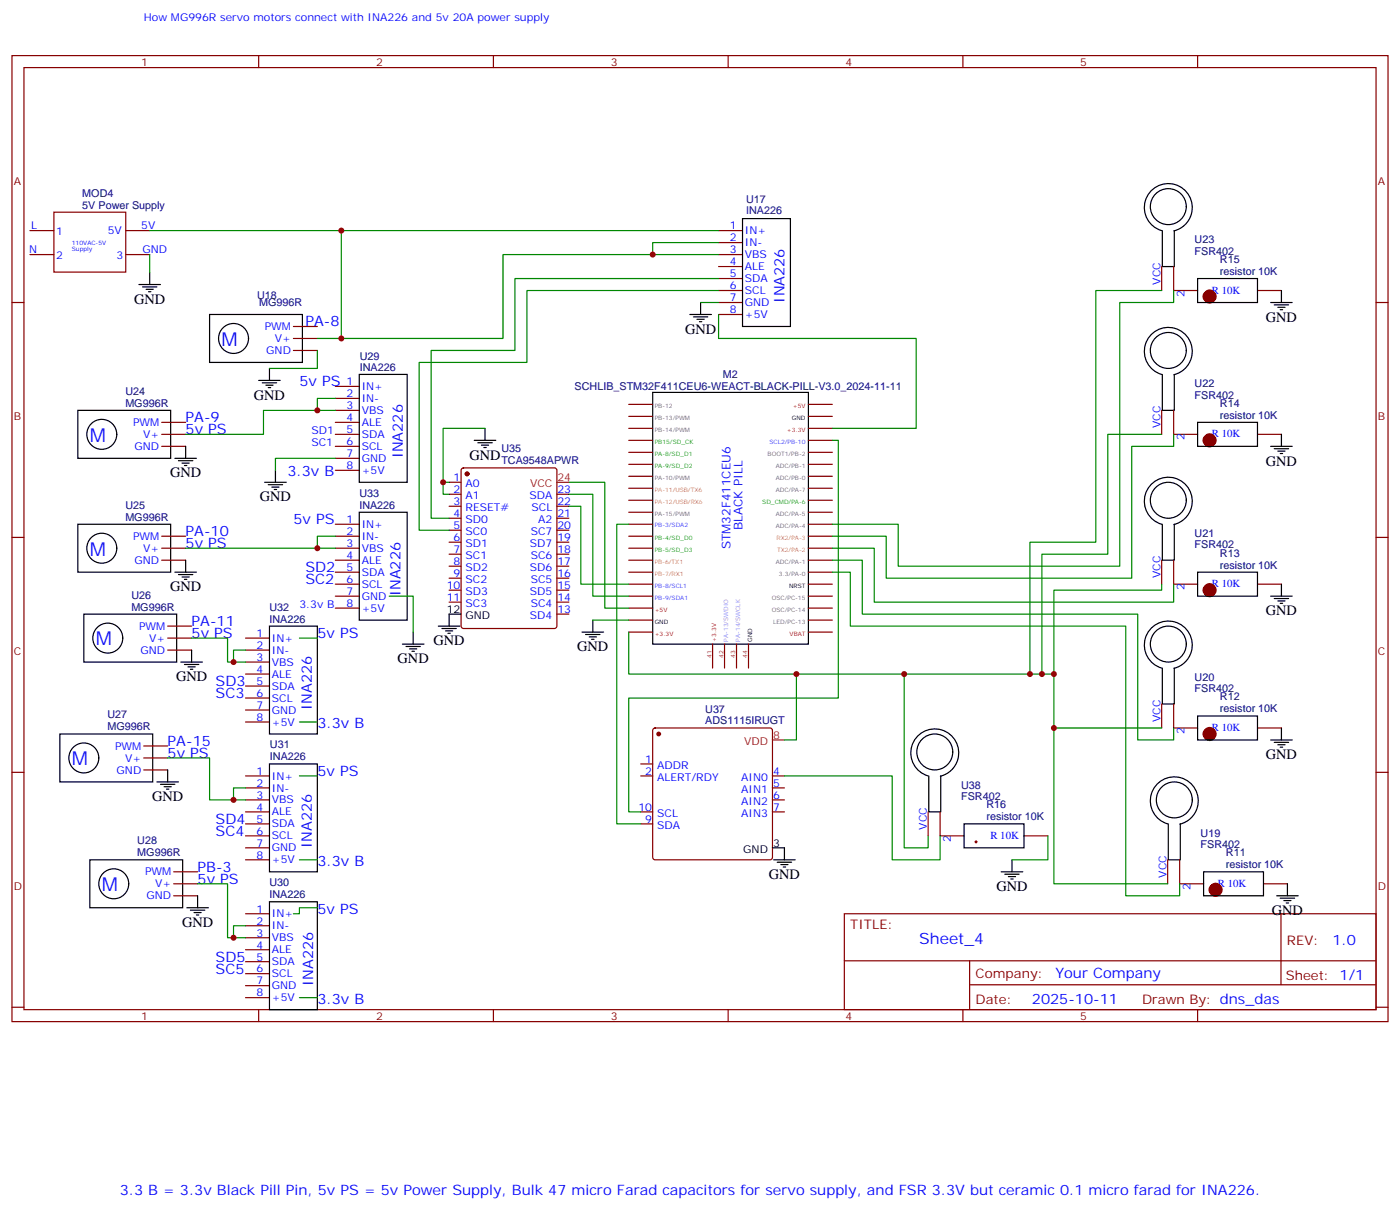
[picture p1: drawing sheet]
<svg xmlns="http://www.w3.org/2000/svg" width="412mm" height="356mm" viewBox="0 0 412 356" stroke-linecap="round" stroke-linejoin="round" font-family="sans-serif">
<g fill="none" stroke="#870000" stroke-width=".35">
<path d="M3.5 16.4h405.4v284.3h-405.4zM7.1 19.9h398.2v277.3h-398.2zM76.2 16.4v3.5M145.3 16.4v3.5M214.5 16.4v3.5M283.6 16.4v3.5M352.8 16.4v3.5M8.8 67.9h7.1M8.8 74.9h7.1M15.9 62.5h21.1v17.6h-21.1zM37 67.9h7.1M37 74.9h7.1"/>
<path d="M211.7 67.9h7M211.7 74.9h7M211.7 71.4h7M211.7 78.5h7M3.5 89h3.6M86.4 99.6h7.1M86.4 96.1h7.1M211.7 89h7M211.7 82h7M211.7 85.5h7M211.7 92.6h7M405.3 89h3.6"/>
<path d="M86.4 103.2h7.1M3.5 158.2h3.6M405.3 158.2h3.6M3.5 227.3h3.6M405.3 227.3h3.6M248.7 269h156.6v28.2h-156.6zM347.5 260.1h7M372.2 260.1h7M377.3 269v20.9M3.5 296.5h3.6M76.2 297.2v3.5M145.3 297.2v3.5"/>
<path d="M214.5 297.2v3.5M248.7 282.8h156.5M283.6 297.2v3.5M285.6 289.9h119.6M285.6 282.8v14.1M352.8 297.2v3.5M405.3 296.5h3.6"/>
</g>
<g fill="none" stroke="#000" stroke-width=".35">
<path d="M218.7 64.3h14.1v31.8h-14.1zM61.7 92.6h27.4v14.1h-27.4z"/>
<circle cx="68.8" cy="99.6" r="4.4"/>
</g>
<path d="M358.1 261.5v.8zM357.7 261.9h.7z" fill="#00f" stroke="#870000" stroke-width="3.5"/>
<path d="M354.5 256.6h17.7v7.1h-17.7z" fill="none" stroke="#000" stroke-width=".35"/>
<path d="M345.7 214.3h7.1M370.4 214.3h7.1" fill="none" stroke="#870000" stroke-width=".35"/>
<path d="M356.3 215.7v.7zM356 216h.7z" fill="#00f" stroke="#870000" stroke-width="3.5"/>
<path d="M352.8 210.7h17.6v7.1h-17.6z" fill="none" stroke="#000" stroke-width=".35"/>
<path d="M345.7 171.9h7.1M370.4 171.9h7.1" fill="none" stroke="#870000" stroke-width=".35"/>
<path d="M356.3 173.4v.7zM356 173.7h.7z" fill="#00f" stroke="#870000" stroke-width="3.5"/>
<path d="M352.8 168.4h17.6v7.1h-17.6z" fill="none" stroke="#000" stroke-width=".35"/>
<path d="M345.7 127.8h7.1M370.4 127.8h7.1" fill="none" stroke="#870000" stroke-width=".35"/>
<path d="M356.3 129.3v.7zM356 129.6h.7z" fill="#00f" stroke="#870000" stroke-width="3.5"/>
<path d="M352.8 124.3h17.6v7.1h-17.6z" fill="none" stroke="#000" stroke-width=".35"/>
<path d="M345.7 85.5h7.1M370.4 85.5h7.1" fill="none" stroke="#870000" stroke-width=".35"/>
<path d="M356.3 86.9v.7zM356 87.3h.7z" fill="#00f" stroke="#870000" stroke-width="3.5"/>
<g fill="none" stroke="#000" stroke-width=".35">
<path d="M342.2 67.9a7.1 7.1 0 0 1-3.7-11 7.1 7.1 0 0 1 11.5 .3 7.1 7.1 0 0 1-4.2 10.8M342.4 67.9v10.6h3.5v-10.6M352.8 82h17.6v7h-17.6zM105.8 110.2h14.1v31.8h-14.1zM192.3 115.5h45.8v74.1h-45.8zM342.2 110.2a7.1 7.1 0 0 1-3.7-10.9 7.1 7.1 0 0 1 11.5 .2 7.1 7.1 0 0 1-4.2 10.8M342.4 110.2v10.6h3.5v-10.6M22.9 120.8h27.4v14.1h-27.4zM22.9 154.3h27.4v14.1h-27.4zM105.8 150.8h14.1v31.7h-14.1zM342.2 154.3a7.1 7.1 0 0 1-3.7-10.9 7.1 7.1 0 0 1 11.5 .2 7.1 7.1 0 0 1-4.2 10.8M342.4 154.3v10.6h3.5v-10.6"/>
<path d="M24.7 180.8h27.3v14.1h-27.3zM79.4 184.3h14.1v31.7h-14.1zM132.3 180.8h3.5M342.2 196.6a7.1 7.1 0 0 1-3.7-10.9 7.1 7.1 0 0 1 11.5 .2 7.1 7.1 0 0 1-4.2 10.8M342.4 196.6v10.6h3.5v-10.6M17.6 216h27.4v14.2h-27.4zM79.4 224.9h14.1v31.7h-14.1zM273.4 228.4a7.1 7.1 0 0 1-3.7-11 7.1 7.1 0 0 1 11.5 .3 7.1 7.1 0 0 1-4.2 10.8M273.6 228.4v10.6h3.5v-10.6M26.5 253.1h27.3v14.1h-27.3zM227.5 249.6h3.6M344 242.5a7.1 7.1 0 0 1-3.8-11 7.1 7.1 0 0 1 11.6 .3 7.1 7.1 0 0 1-4.2 10.8"/>
<path d="M344.1 242.5v10.6h3.6v-10.6M79.4 265.4h14.1v31.8h-14.1z"/>
<circle cx="344.1" cy="60.8" r="5.3"/>
<circle cx="344.1" cy="103.2" r="5.3"/>
<circle cx="30" cy="127.8" r="4.4"/>
<circle cx="344.1" cy="147.2" r="5.3"/>
<circle cx="30" cy="161.4" r="4.4"/>
<circle cx="31.7" cy="187.8" r="4.4"/>
<circle cx="344.1" cy="189.6" r="5.3"/>
<circle cx="24.7" cy="223.1" r="4.4"/>
<circle cx="275.4" cy="221.3" r="5.3"/>
<circle cx="345.9" cy="235.4" r="5.3"/>
<circle cx="33.5" cy="260.1" r="4.4"/>
</g>
<g fill="none" stroke="#870000" stroke-width=".35">
<path d="M342.2 78.5v7M345.7 78.5v7M98.8 113.7h7M98.8 117.3h7M185.2 119h7.1M238.1 119h7.1M47.6 131.4h7.1M47.6 127.8h7.1M47.6 124.3h7.1M98.8 131.4h7M98.8 127.8h7M98.8 124.3h7"/>
<path d="M98.8 120.8h7M98.8 134.9h7M98.8 138.4h7M136.1 137.9l.4-.2h26.8l.7 .5v46.1l-.4 .6-27.1 .1-.6-.5-.1-46.1zM185.2 136.7h7.1M185.2 133.1h7.1M185.2 129.6h7.1M185.2 126.1h7.1M185.2 122.6h7.1M238.1 136.7h7.1M238.1 133.1h7.1M238.1 129.6h7.1"/>
<path d="M238.1 126.1h7.1M238.1 122.6h7.1M342.2 120.8v7M345.7 120.8v7M47.6 157.8h7.1M98.8 157.8h7M98.8 154.3h7M132.3 142h3.5M132.3 145.5h3.5M132.3 149h3.5M132.3 152.5h3.5M132.3 156.1h3.5"/>
<path d="M132.3 159.6h3.5M164 145.5h3.6M164 149h3.6M164 152.5h3.6M164 156.1h3.6M164 159.6h3.6M185.2 157.8h7.1M185.2 154.3h7.1M185.2 150.8h7.1M185.2 147.2h7.1M185.2 143.7h7.1M185.2 140.2h7.1"/>
<path d="M238.1 157.8h7.1M238.1 154.3h7.1M238.1 150.8h7.1M238.1 147.2h7.1M238.1 143.7h7.1M238.1 140.2h7.1M47.6 164.9h7.1M47.6 161.4h7.1M98.8 179h7M98.8 175.5h7M98.8 171.9h7M98.8 168.4h7"/>
<path d="M98.8 164.9h7M98.8 161.4h7M132.3 163.1h3.5M132.3 166.7h3.5M132.3 170.2h3.5M132.3 173.7h3.5M132.3 177.2h3.5M164 163.1h3.6M164 166.7h3.6M164 170.2h3.6M164 173.7h3.6M164 177.2h3.6"/>
<path d="M185.2 179h7.1M185.2 175.5h7.1M185.2 171.9h7.1M185.2 168.4h7.1M185.2 164.9h7.1M185.2 161.4h7.1M238.1 179h7.1M238.1 175.5h7.1M238.1 171.9h7.1M238.1 168.4h7.1M238.1 164.9h7.1M238.1 161.4h7.1"/>
<path d="M342.2 164.9v7M345.7 164.9v7M49.4 191.3h7M49.4 187.8h7M49.4 184.3h7M72.3 191.3h7.1M72.3 187.8h7.1M72.3 194.9h7.1M72.3 198.4h7.1M164 180.8h3.6M185.2 186.1h7.1M185.2 182.5h7.1"/>
<path d="M209.9 189.6v7M213.4 189.6v7M217 189.6v7M220.5 189.6v7M238.1 186.1h7.1M238.1 182.5h7.1M42.3 219.6h7.1M72.3 201.9h7.1M72.3 205.5h7.1M72.3 209h7.1M72.3 212.5h7.1M192.5 214.5l.5-.2h33.8l.5 .2 .2 .5v37.4l-.2 .5-.5 .2h-33.8l-.5-.3-.2-.4v-37.4z"/>
<path d="M342.2 207.2v7.1M345.7 207.2v7.1M42.3 226.6h7.1M42.3 223.1h7.1M72.3 228.4h7.1M72.3 231.9h7.1M72.3 235.4h7.1M72.3 239h7.1M188.7 228.4h3.6M188.7 239h3.6M188.7 224.9h3.6M227.5 228.4h3.6"/>
<path d="M227.5 231.9h3.6M227.5 235.4h3.6M227.5 239h3.6M273.4 239v7M276.9 239v7h7.1M51.2 256.6h7M72.3 242.5h7.1M72.3 246h7.1M72.3 249.6h7.1M72.3 253.1h7.1M188.7 242.5h3.6M301.6 246h7.1"/>
<path d="M344 253.1v7M347.5 253.1v7M51.2 263.7h7M51.2 260.1h7M72.3 269h7.1M72.3 272.5h7.1M72.3 276h7.1M72.3 279.5h7.1M72.3 283.1h7.1M72.3 286.6h7.1M72.3 290.1h7.1M72.3 293.7h7.1"/>
</g>
<g fill="#870000" stroke="#870000" stroke-width=".35">
<circle cx="137.6" cy="139.5" r=".53"/>
<circle cx="194" cy="216" r=".53"/>
</g>
<path d="M164 142h3.6M227.5 217.8h3.6" fill="none" stroke="#f00" stroke-width=".35"/>
<path d="M287.5 247.4v.7zM287.2 247.8h.7z" fill="#000080" stroke="#870000" stroke-width=".35"/>
<g fill="none" stroke="#000" stroke-width=".35">
<path d="M40.9 83.7h6.4M42 84.5h4.2M43 85.2h2.2M43.7 85.9h.7M44.1 80.2v3.5M203.2 92.6h6.3M204.3 93.3h4.2M205.3 94h2.1M206 94.7h.7M206.4 89v3.6M374.3 89h6.3M375.4 89.7h4.2"/>
<path d="M376.4 90.5h2.1M377.1 91.2h.7M377.5 85.5v3.5M76.2 112h6.3M77.3 112.7h4.2M78.3 113.4h2.1M79 114.1h.7M79.4 108.4v3.6M51.5 134.9h6.4M52.6 135.6h4.2M53.6 136.3h2.1M54.3 137h.7"/>
<path d="M54.7 131.4v3.5M81.1 138.4v3.6M139.7 129.6h6.3M140.8 130.3h4.2M141.8 131h2.1M142.5 131.7h.7M142.9 126.1v3.5M374.3 131.4h6.3M375.4 132.1h4.2M376.4 132.8h2.1M377.1 133.5h.7M377.5 127.8v3.6"/>
<path d="M78 142h6.3M79 142.7h4.3M80.1 143.4h2.1M80.8 144.1h.7M51.5 168.4h6.4M52.6 169.1h4.2M53.6 169.8h2.1M54.3 170.5h.7M54.7 164.9v3.5M374.3 175.5h6.3M375.4 176.2h4.2M376.4 176.9h2.1"/>
<path d="M377.1 177.6h.7M377.5 171.9v3.6M53.3 194.9h6.3M54.3 195.6h4.3M55.4 196.3h2.1M56.1 197h.7M56.4 191.3v3.6M118.5 189.6h6.4M119.6 190.3h4.2M120.6 191h2.2M121.4 191.7h.7M121.7 186.1v3.5"/>
<path d="M129.1 184.3h6.4M130.2 185h4.2M131.2 185.7h2.1M131.9 186.4h.7M132.3 180.8v3.5M171.4 186.1h6.4M172.5 186.8h4.2M173.6 187.5h2.1M174.3 188.2h.7M174.6 182.5v3.6M374.3 217.8h6.3M375.4 218.5h4.2"/>
<path d="M376.4 219.2h2.1M377.1 219.9h.7M377.5 214.3v3.5M46.2 230.2h6.4M47.3 230.9h4.2M48.3 231.6h2.1M49 232.3h.7M49.4 226.6v3.6M227.9 253.1h6.3M229 253.8h4.2M230 254.5h2.1M230.7 255.2h.7"/>
<path d="M231.1 249.6v3.5M284 242.5h17.6v7.1h-17.6zM294.9 256.6h6.4M296 257.3h4.2M297 258h2.2M297.7 258.7h.7M298.1 253.1v3.5M55 267.2h6.4M56.1 267.9h4.2M57.1 268.6h2.2M57.9 269.3h.7M58.2 263.7v3.5"/>
<path d="M376.1 263.7h6.3M377.1 264.4h4.3M378.2 265.1h2.1M378.9 265.8h.7M379.2 260.1v3.6"/>
</g>
<g fill="none" stroke="#008700" stroke-width=".35">
<path d="M44.1 67.9h56.4v31.7h-7M44.1 74.9v5.3M100.5 67.9h111.2M211.7 71.4h-19.4v3.5M211.7 74.9h-63.5v24.7h-47.7M206.4 89h5.3M211.7 92.6v7h58.2v26.5h-24.7M211.7 82h-60v21.2h-24.7v49.3h5.3M211.7 85.5h-56.5v21.2h-31.7v49.4h8.8M342.2 85.5h-19.4v74.1h-19.4v38.8M345.7 85.5v3.5h-15.9v77.7h-65.2v-12.4h-19.4M93.5 103.2v5.2h-14.1"/>
<path d="M98.8 117.3h-5.3v3.5M98.8 120.8h-21.2v7h-22.9M98.8 134.9h-17.7v3.5M142.9 126.1h-12.4v19.4h1.8M245.2 129.6h1.7v75.9h-61.7v33.5h3.5M342.2 127.8h-15.9v35.3h-19.4v35.3M345.7 127.8v3.6h-12.3v38.8h-72.3v-12.4h-15.9M98.8 157.8h-5.3v3.6M130.5 142h1.8M167.6 142h10.6v37h7M167.6 145.5h7v30h10.6M167.6 149h3.5v22.9h14.1"/>
<path d="M185.2 154.3h-3.5v88.2h7M54.7 161.4h44.1M114.7 175.5h7v10.6M245.2 161.4h12.3v15.8h88.2v-5.3M245.2 164.9h8.8v15.9h81.1v37h10.6v-3.5M245.2 168.4h5.3v15.9h81.1v79.4h15.9v-3.6M342.2 171.9v1.8h-31.8v24.7M56.4 187.8h10.6v7.1h5.3M72.3 191.3h-3.5v3.6M88.2 187.8h5.3M174.6 182.5h10.6M185.2 186.1v12.3h125.2v61.7h33.6"/>
<path d="M234.6 198.4v19.4h-3.5M266.3 198.4v51.2h7.1v-3.6M88.2 212.5h5.3M310.4 214.3h31.8M49.4 223.1h12.3v12.3h10.6M72.3 231.9h-3.5v3.5M88.2 228.4h5.3M231.1 228.4h31.7v24.7h14.1v-7.1M88.2 253.1h5.3M308.7 246v7.1h-10.6M58.2 260.1h8.8v15.9h5.3M72.3 272.5h-3.5v3.5"/>
<path d="M93.5 267.2h-5.3v1.8h-1.8M88.2 293.7h5.3"/>
</g>
<g fill="#c00">
<circle cx="303.4" cy="198.4" r=".88"/>
<circle cx="306.9" cy="198.4" r=".88"/>
<circle cx="310.4" cy="198.4" r=".88"/>
<circle cx="310.4" cy="214.3" r=".88"/>
<circle cx="192.3" cy="74.9" r=".88"/>
<circle cx="100.5" cy="67.9" r=".88"/>
<circle cx="130.5" cy="142" r=".88"/>
<circle cx="100.5" cy="99.6" r=".88"/>
<circle cx="93.5" cy="120.8" r=".88"/>
<circle cx="93.5" cy="161.4" r=".88"/>
<circle cx="68.8" cy="194.9" r=".88"/>
<circle cx="68.8" cy="235.4" r=".88"/>
<circle cx="68.8" cy="276" r=".88"/>
<circle cx="234.6" cy="198.4" r=".88"/>
<circle cx="266.3" cy="198.4" r=".88"/>
</g>
<g font-size="5.6" fill="#00f">
<text x="65.3" y="101.8">M</text>
<text x="26.5" y="130">M</text>
<text x="26.5" y="163.5">M</text>
<text x="28.2" y="190">M</text>
<text x="21.2" y="225.3">M</text>
<text x="30" y="262.3">M</text>
</g>
<text font-size="4.6" fill="#00f" x="270.8" y="278">Sheet_4</text>
<g font-size="4.2">
<text x="39.5" y="89.4">GND</text>
<text x="372.9" y="94.7">GND</text>
<text x="201.8" y="98.2">GND</text>
<text x="74.8" y="117.6">GND</text>
<text x="138.3" y="135.3">GND</text>
<text x="372.9" y="137">GND</text>
<text x="50.1" y="140.5">GND</text>
<text x="76.6" y="147.6">GND</text>
<text x="50.1" y="174.1">GND</text>
<text x="372.9" y="181.1">GND</text>
<text x="127.7" y="189.9">GND</text>
<text x="170" y="191.7">GND</text>
<text x="117.1" y="195.2">GND</text>
<text x="51.9" y="200.5">GND</text>
<text x="372.9" y="223.4">GND</text>
<text x="44.8" y="235.8">GND</text>
<text x="226.5" y="258.7">GND</text>
<text x="293.5" y="262.3">GND</text>
<text x="374.6" y="269.3">GND</text>
<text x="53.6" y="272.8">GND</text>
</g>
<g font-size="4.2" fill="#00f">
<text x="231.1" y="89" transform="rotate(-90 231.1 89)">INA226</text>
<text x="90" y="96.1">PA-8</text>
<text x="88.2" y="113.7">5v PS</text>
<text x="54.7" y="124.3">PA-9</text>
<text x="54.7" y="127.8">5v PS</text>
<text x="118.6" y="134.9" transform="rotate(-90 118.6 134.9)">INA226</text>
<text x="84.7" y="140.2">3.3v B</text>
<text x="86.4" y="154.3">5v PS</text>
<text x="54.7" y="157.8">PA-10</text>
<text x="54.7" y="161.4">5v PS</text>
<text x="90" y="168.4">SD2</text>
<text x="90" y="171.9">SC2</text>
<text x="118" y="175.5" transform="rotate(-90 118 175.5)">INA226</text>
<text x="56.4" y="184.3">PA-11</text>
<text x="56.4" y="187.8">5v PS</text>
<text x="93.5" y="187.8">5v PS</text>
<text x="63.5" y="201.9">SD3</text>
<text x="63.5" y="205.5">SC3</text>
<text x="91.8" y="209" transform="rotate(-90 91.8 209)">INA226</text>
<text x="93.5" y="214.3">3.3v B</text>
<text x="49.4" y="219.6">PA-15</text>
<text x="49.4" y="223.1">5v PS</text>
<text x="93.5" y="228.4">5v PS</text>
<text x="63.5" y="242.5">SD4</text>
<text x="63.5" y="246">SC4</text>
<text x="91.8" y="249.5" transform="rotate(-90 91.8 249.5)">INA226</text>
<text x="58.2" y="256.6">PB-3</text>
<text x="93.5" y="254.8">3.3v B</text>
<text x="58.2" y="260.1">5v PS</text>
<text x="93.5" y="269">5v PS</text>
<text x="392.5" y="278.2">1.0</text>
<text x="63.5" y="283.1">SD5</text>
<text x="63.5" y="286.6">SC5</text>
<text x="310.9" y="287.8">Your Company</text>
<text x="92.2" y="290.1" transform="rotate(-90 92.2 290.1)">INA226</text>
<text x="93.5" y="295.4">3.3v B</text>
<text x="304" y="295.6">2025-10-11</text>
<text x="35.3" y="351.9">3.3 B = 3.3v Black Pill Pin, 5v PS = 5v Power Supply, Bulk 47 micro Farad capacitors for servo supply, and FSR 3.3V but ceramic 0.1 micro farad for INA226.</text>
</g>
<g font-size="3.9" fill="#800">
<text x="250.5" y="273.5">TITLE:</text>
<text x="379.1" y="278.2">REV:</text>
<text x="287.4" y="287.7">Company:</text>
<text x="378.7" y="288.4">Sheet: 1/1</text>
<text x="287.4" y="295.4">Date:</text>
<text x="336.4" y="295.5">Drawn By: dns_das</text>
</g>
<g font-size="3.5" fill="#00f">
<text x="215.2" y="161.7" transform="rotate(-90 215.2 161.7)">STM32F411CEU6</text>
<text x="218.7" y="156.1" transform="rotate(-90 218.7 156.1)">BLACK PILL</text>
</g>
<g font-size="3.2" fill="#00f">
<text x="42.3" y="6.1">How MG996R servo motors connect with INA226 and 5v 20A power supply</text>
<text x="9.2" y="67.5">L</text>
<text x="16.6" y="69.3">1</text>
<text x="31.7" y="68.9">5V</text>
<text x="41.6" y="67.5">5V</text>
<text x="214.9" y="67.5">1</text>
<text x="214.9" y="71">2</text>
<text x="219.4" y="68.9">IN+</text>
<text x="8.6" y="74.6">N</text>
<text x="16.6" y="76.3">2</text>
<text x="34.3" y="76.3">3</text>
<text x="42" y="74.6">GND</text>
<text x="214.9" y="74.6">3</text>
<text x="219.4" y="72.5">IN-</text>
<text x="219.4" y="76">VBS</text>
<text x="214.9" y="78.1">4</text>
<text x="214.9" y="81.6">5</text>
<text x="219.4" y="79.5">ALE</text>
<text x="219.4" y="83">SDA</text>
<text x="341.8" y="83.7" transform="rotate(-90 341.8 83.7)">VCC</text>
<text x="214.9" y="85.2">6</text>
<text x="214.9" y="88.7">7</text>
<text x="219.4" y="86.6">SCL</text>
<text x="348.9" y="87.3" transform="rotate(-90 348.9 87.3)">2</text>
<text x="357" y="86.4">R 10K</text>
<text x="214.9" y="92.2">8</text>
<text x="219.4" y="90.1">GND</text>
<text x="219.4" y="93.6">+5V</text>
<text x="78" y="97.2">PWM</text>
<text x="81" y="100.7">V+</text>
<text x="78.4" y="104.2">GND</text>
<text x="102.1" y="113.4">1</text>
<text x="102.1" y="116.9">2</text>
<text x="106.5" y="114.8">IN+</text>
<text x="106.5" y="118.3">IN-</text>
<text x="39.2" y="125.4">PWM</text>
<text x="102.1" y="120.4">3</text>
<text x="102.1" y="124">4</text>
<text x="106.5" y="121.8">VBS</text>
<text x="106.5" y="125.4">ALE</text>
<text x="42.2" y="128.9">V+</text>
<text x="91.7" y="127.8">SD1</text>
<text x="91.7" y="131.4">SC1</text>
<text x="102.1" y="127.5">5</text>
<text x="102.1" y="131">6</text>
<text x="106.5" y="128.9">SDA</text>
<text x="341.8" y="126.1" transform="rotate(-90 341.8 126.1)">VCC</text>
<text x="348.9" y="129.6" transform="rotate(-90 348.9 129.6)">2</text>
<text x="357" y="128.7">R 10K</text>
<text x="39.6" y="132.4">GND</text>
<text x="102.1" y="134.5">7</text>
<text x="106.5" y="132.4">SCL</text>
<text x="106.5" y="136">GND</text>
<text x="102.1" y="138.1">8</text>
<text x="106.5" y="139.5">+5V</text>
<text x="133.6" y="141.6">1</text>
<text x="137.1" y="143.4">A0</text>
<text x="133.6" y="145.1">2</text>
<text x="133.6" y="148.7">3</text>
<text x="137.1" y="146.9">A1</text>
<text x="156" y="146.9">SDA</text>
<text x="164.2" y="148.7">22</text>
<text x="164.2" y="145.1">23</text>
<text x="102.1" y="154">1</text>
<text x="106.5" y="155.4">IN+</text>
<text x="133.6" y="152.2">4</text>
<text x="133.6" y="155.7">5</text>
<text x="137.1" y="150.4">RESET#</text>
<text x="137.1" y="154">SD0</text>
<text x="156.6" y="150.4">SCL</text>
<text x="158.6" y="154">A2</text>
<text x="164.2" y="155.7">20</text>
<text x="164.2" y="152.2">21</text>
<text x="39.2" y="158.9">PWM</text>
<text x="102.1" y="157.5">2</text>
<text x="102.1" y="161">3</text>
<text x="106.5" y="158.9">IN-</text>
<text x="133.6" y="159.2">6</text>
<text x="137.1" y="157.5">SC0</text>
<text x="137.1" y="161">SD1</text>
<text x="156.1" y="161">SD7</text>
<text x="156.3" y="157.5">SC7</text>
<text x="164.2" y="159.2">19</text>
<text x="39.6" y="165.9">GND</text>
<text x="42.2" y="162.4">V+</text>
<text x="102.1" y="164.5">4</text>
<text x="106.5" y="162.4">VBS</text>
<text x="106.5" y="165.9">ALE</text>
<text x="133.6" y="162.8">7</text>
<text x="133.6" y="166.3">8</text>
<text x="137.1" y="164.5">SC1</text>
<text x="156.3" y="164.5">SC6</text>
<text x="164.2" y="166.3">17</text>
<text x="164.2" y="162.8">18</text>
<text x="102.1" y="168.1">5</text>
<text x="102.1" y="171.6">6</text>
<text x="106.5" y="169.5">SDA</text>
<text x="106.5" y="173">SCL</text>
<text x="131.6" y="173.4">10</text>
<text x="133.6" y="169.8">9</text>
<text x="137.1" y="168.1">SD2</text>
<text x="137.1" y="171.6">SC2</text>
<text x="156.1" y="168.1">SD6</text>
<text x="156.3" y="171.6">SC5</text>
<text x="164.2" y="173.4">15</text>
<text x="164.2" y="169.8">16</text>
<text x="341.8" y="170.2" transform="rotate(-90 341.8 170.2)">VCC</text>
<text x="348.9" y="173.7" transform="rotate(-90 348.9 173.7)">2</text>
<text x="357" y="172.8">R 10K</text>
<text x="88.2" y="179">3.3v B</text>
<text x="102.1" y="175.1">7</text>
<text x="102.1" y="178.6">8</text>
<text x="106.5" y="176.5">GND</text>
<text x="131.6" y="176.9">11</text>
<text x="137.1" y="175.1">SD3</text>
<text x="137.1" y="178.6">SC3</text>
<text x="156.1" y="175.1">SD5</text>
<text x="156.3" y="178.6">SC4</text>
<text x="164.2" y="176.9">14</text>
<text x="41" y="185.3">PWM</text>
<text x="106.5" y="180.1">+5V</text>
<text x="156.1" y="182.2">SD4</text>
<text x="164.2" y="180.4">13</text>
<text x="43.9" y="188.9">V+</text>
<text x="75.6" y="187.5">1</text>
<text x="75.6" y="191">2</text>
<text x="80.1" y="188.9">IN+</text>
<text x="41.4" y="192.4">GND</text>
<text x="75.6" y="194.5">3</text>
<text x="80.1" y="192.4">IN-</text>
<text x="80.1" y="195.9">VBS</text>
<text x="75.6" y="198">4</text>
<text x="75.6" y="201.6">5</text>
<text x="80.1" y="199.5">ALE</text>
<text x="80.1" y="203">SDA</text>
<text x="75.6" y="205.1">6</text>
<text x="75.6" y="208.6">7</text>
<text x="80.1" y="206.5">SCL</text>
<text x="75.6" y="212.2">8</text>
<text x="80.1" y="210">GND</text>
<text x="80.1" y="213.6">+5V</text>
<text x="341.8" y="212.5" transform="rotate(-90 341.8 212.5)">VCC</text>
<text x="357" y="215.2">R 10K</text>
<text x="33.9" y="220.6">PWM</text>
<text x="348.9" y="216" transform="rotate(-90 348.9 216)">2</text>
<text x="34.3" y="227.7">GND</text>
<text x="36.9" y="224.2">V+</text>
<text x="190.1" y="224.5">1</text>
<text x="193.6" y="226.3">ADDR</text>
<text x="75.6" y="228">1</text>
<text x="75.6" y="231.6">2</text>
<text x="80.1" y="229.4">IN+</text>
<text x="80.1" y="233">IN-</text>
<text x="190.1" y="228">2</text>
<text x="193.6" y="229.8">ALERT/RDY</text>
<text x="218.3" y="233.3">AIN1</text>
<text x="218.3" y="229.8">AIN0</text>
<text x="227.7" y="231.6">5</text>
<text x="227.7" y="228">4</text>
<text x="75.6" y="235.1">3</text>
<text x="75.6" y="238.6">4</text>
<text x="80.1" y="236.5">VBS</text>
<text x="188.1" y="238.6">10</text>
<text x="218.3" y="236.9">AIN2</text>
<text x="227.7" y="238.6">7</text>
<text x="227.7" y="235.1">6</text>
<text x="75.6" y="242.1">5</text>
<text x="75.6" y="245.7">6</text>
<text x="80.1" y="240">ALE</text>
<text x="80.1" y="243.6">SDA</text>
<text x="190.1" y="242.1">9</text>
<text x="193.6" y="240.4">SCL</text>
<text x="193.6" y="243.9">SDA</text>
<text x="218.3" y="240.4">AIN3</text>
<text x="273" y="244.3" transform="rotate(-90 273 244.3)">VCC</text>
<text x="75.6" y="249.2">7</text>
<text x="80.1" y="247.1">SCL</text>
<text x="80.1" y="250.6">GND</text>
<text x="280.1" y="247.8" transform="rotate(-90 280.1 247.8)">2</text>
<text x="291.7" y="246.9">R 10K</text>
<text x="42.7" y="257.7">PWM</text>
<text x="75.6" y="252.7">8</text>
<text x="80.1" y="254.1">+5V</text>
<text x="45.7" y="261.2">V+</text>
<text x="343.6" y="258.4" transform="rotate(-90 343.6 258.4)">VCC</text>
<text x="350.7" y="261.9" transform="rotate(-90 350.7 261.9)">2</text>
<text x="358.8" y="261">R 10K</text>
<text x="43.2" y="264.7">GND</text>
<text x="75.6" y="268.6">1</text>
<text x="75.6" y="272.1">2</text>
<text x="75.6" y="275.7">3</text>
<text x="80.1" y="270">IN+</text>
<text x="80.1" y="273.5">IN-</text>
<text x="75.6" y="279.2">4</text>
<text x="80.1" y="277.1">VBS</text>
<text x="80.1" y="280.6">ALE</text>
<text x="75.6" y="282.7">5</text>
<text x="75.6" y="286.2">6</text>
<text x="80.1" y="284.1">SDA</text>
<text x="80.1" y="287.7">SCL</text>
<text x="75.6" y="289.8">7</text>
<text x="75.6" y="293.3">8</text>
<text x="80.1" y="291.2">GND</text>
<text x="80.1" y="294.7">+5V</text>
</g>
<g font-size="3.2" fill="#800">
<text x="41.6" y="19.4">1</text>
<text x="110.8" y="19.4">2</text>
<text x="179.9" y="19.4">3</text>
<text x="249.1" y="19.4">4</text>
<text x="318.2" y="19.4">5</text>
<text x="4.1" y="54.5">A</text>
<text x="405.9" y="54.5">A</text>
<text x="4.1" y="123.6">B</text>
<text x="405.9" y="123.6">B</text>
<text x="4.1" y="192.8">C</text>
<text x="405.9" y="192.8">C</text>
<text x="4.1" y="261.9">D</text>
<text x="405.9" y="261.9">D</text>
<text x="41.6" y="300.2">1</text>
<text x="110.8" y="300.2">2</text>
<text x="179.9" y="300.2">3</text>
<text x="249.1" y="300.2">4</text>
<text x="318.2" y="300.2">5</text>
</g>
<g font-size="3.2" fill="#000080">
<text x="24.2" y="58.1">MOD4</text>
<text x="219.8" y="59.9">U17</text>
<text x="24.2" y="61.4">5V Power Supply</text>
<text x="219.8" y="63.1">INA226</text>
<text x="351.9" y="71.6">U23</text>
<text x="351.9" y="75">FSR402</text>
<text x="359.4" y="77.4">R15</text>
<text x="359.4" y="80.9">resistor 10K</text>
<text x="75.7" y="88">U18</text>
<text x="76.3" y="90.2">MG996R</text>
<text x="106" y="106">U29</text>
<text x="106" y="109.1">INA226</text>
<text x="212.9" y="111.1">M2</text>
<text x="351.9" y="114">U22</text>
<text x="36.9" y="119.7">MG996R</text>
<text x="36.9" y="116.2">U24</text>
<text x="169.3" y="114.7">SCHLIB_STM32F411CEU6-WEACT-BLACK-PILL-V3.0_2024-11-11</text>
<text x="351.9" y="117.3">FSR402</text>
<text x="359.4" y="119.7">R14</text>
<text x="359.4" y="123.3">resistor 10K</text>
<text x="147.7" y="136.7">TCA9548APWR</text>
<text x="147.7" y="133.2">U35</text>
<text x="36.9" y="149.7">U25</text>
<text x="105.9" y="149.7">INA226</text>
<text x="105.9" y="146.2">U33</text>
<text x="36.9" y="153.2">MG996R</text>
<text x="351.9" y="161.4">FSR402</text>
<text x="351.9" y="158.1">U21</text>
<text x="359.4" y="167.4">resistor 10K</text>
<text x="359.4" y="163.8">R13</text>
<text x="38.7" y="179.7">MG996R</text>
<text x="38.7" y="176.2">U26</text>
<text x="79.4" y="179.7">U32</text>
<text x="79.4" y="183.2">INA226</text>
<text x="351.9" y="203.7">FSR402</text>
<text x="351.9" y="200.4">U20</text>
<text x="207.7" y="209.9">U37</text>
<text x="359.4" y="209.7">resistor 10K</text>
<text x="359.4" y="206.2">R12</text>
<text x="31.6" y="215">MG996R</text>
<text x="31.6" y="211.5">U27</text>
<text x="207.7" y="213.2">ADS1115IRUGT</text>
<text x="79.5" y="220.3">U31</text>
<text x="79.5" y="223.8">INA226</text>
<text x="283.1" y="232.2">U38</text>
<text x="283.1" y="235.5">FSR402</text>
<text x="290.6" y="237.9">R16</text>
<text x="290.6" y="241.4">resistor 10K</text>
<text x="40.5" y="248.5">U28</text>
<text x="353.7" y="249.6">FSR402</text>
<text x="353.7" y="246.3">U19</text>
<text x="40.5" y="252">MG996R</text>
<text x="361.1" y="255.6">resistor 10K</text>
<text x="361.1" y="252">R11</text>
<text x="79.4" y="260.9">U30</text>
<text x="79.4" y="264.4">INA226</text>
</g>
<g font-size="3.2" fill="#f00">
<text x="156.1" y="143.4">VCC</text>
<text x="164.2" y="141.6">24</text>
<text x="219.2" y="219.2">VDD</text>
<text x="227.7" y="217.5">8</text>
</g>
<g font-size="3.2">
<text x="131.6" y="180.4">12</text>
<text x="137.1" y="182.2">GND</text>
<text x="219" y="251">GND</text>
<text x="227.7" y="249.2">3</text>
</g>
<g font-size="1.8" fill="#00f">
<text x="21.2" y="72">110VAC-5V</text>
<text x="21.2" y="73.8">Supply</text>
</g>
<g font-size="1.8" fill="#666">
<text x="192.8" y="120.2">PB-12</text>
<text x="192.8" y="123.7">PB-13/PWM</text>
<text x="192.8" y="127.3">PB-14/PWM</text>
<text x="226.1" y="134.3">BOOT1/PB-2</text>
<text x="228.5" y="137.8">ADC/PB-1</text>
<text x="192.8" y="141.4">PA-10/PWM</text>
<text x="228.5" y="141.4">ADC/PB-0</text>
<text x="228.5" y="144.9">ADC/PA-7</text>
<text x="192.8" y="152">PA-15/PWM</text>
<text x="228.5" y="155.5">ADC/PA-4</text>
<text x="228.5" y="152">ADC/PA-5</text>
<text x="228.5" y="166.1">ADC/PA-1</text>
<text x="229.4" y="169.6">3.3/PA-0</text>
<text x="227.3" y="176.6">OSC/PC-15</text>
<text x="227.3" y="180.2">OSC/PC-14</text>
<text x="227.7" y="183.7">LED/PC-13</text>
</g>
<g font-size="1.8">
<text x="233.2" y="123.7">GND</text>
<text x="232.5" y="173.1">NRST</text>
<text x="192.8" y="183.7">GND</text>
<text x="221.5" y="188.9" transform="rotate(-90 221.5 188.9)">GND</text>
</g>
<g font-size="1.8" fill="#f00">
<text x="233.5" y="120.2">+5V</text>
<text x="231.8" y="127.3">+3.3V</text>
<text x="192.8" y="180.2">+5V</text>
<text x="192.8" y="187.2">+3.3V</text>
<text x="211" y="188.9" transform="rotate(-90 211 188.9)">+3.3V</text>
<text x="232.6" y="187.2">VBAT</text>
</g>
<g font-size="1.8" fill="#0c0">
<text x="192.8" y="130.8">PB15/SD_CK</text>
<text x="192.8" y="134.3">PA-8/SD_D1</text>
<text x="192.8" y="137.8">PA-9/SD_D2</text>
<text x="224.5" y="148.4">SD_CMD/PA-6</text>
<text x="192.8" y="159">PB-4/SD_D0</text>
<text x="192.8" y="162.5">PB-5/SD_D3</text>
</g>
<g font-size="1.8" fill="#06f">
<text x="226.6" y="130.8">SCL2/PB-10</text>
<text x="192.8" y="155.2">PB-3/SDA2</text>
<text x="192.8" y="173.1">PB-8/SCL1</text>
<text x="192.8" y="176.6">PB-9/SDA1</text>
</g>
<g font-size="1.8" fill="#f90">
<text x="192.8" y="144.9">PA-11/USB/TX6</text>
<text x="192.8" y="148.4">PA-12/USB/RX6</text>
<text x="228.8" y="159">RX2/PA-3</text>
<text x="192.8" y="166.1">PB-6/TX1</text>
<text x="228.9" y="162.5">TX2/PA-2</text>
<text x="192.8" y="169.6">PB-7/RX1</text>
</g>
<g font-size="1.8" fill="#f0f">
<text x="214.5" y="188.9" transform="rotate(-90 214.5 188.9)">PA-13/SWDIO</text>
<text x="218" y="188.9" transform="rotate(-90 218 188.9)">PA-14/SWCLK</text>
</g>
<g font-size="1.8" fill="#930">
<text x="209.5" y="193.6" transform="rotate(-90 209.5 193.6)">41</text>
<text x="213.1" y="193.6" transform="rotate(-90 213.1 193.6)">42</text>
<text x="216.6" y="193.6" transform="rotate(-90 216.6 193.6)">43</text>
<text x="220.1" y="193.6" transform="rotate(-90 220.1 193.6)">44</text>
</g>
</svg>
